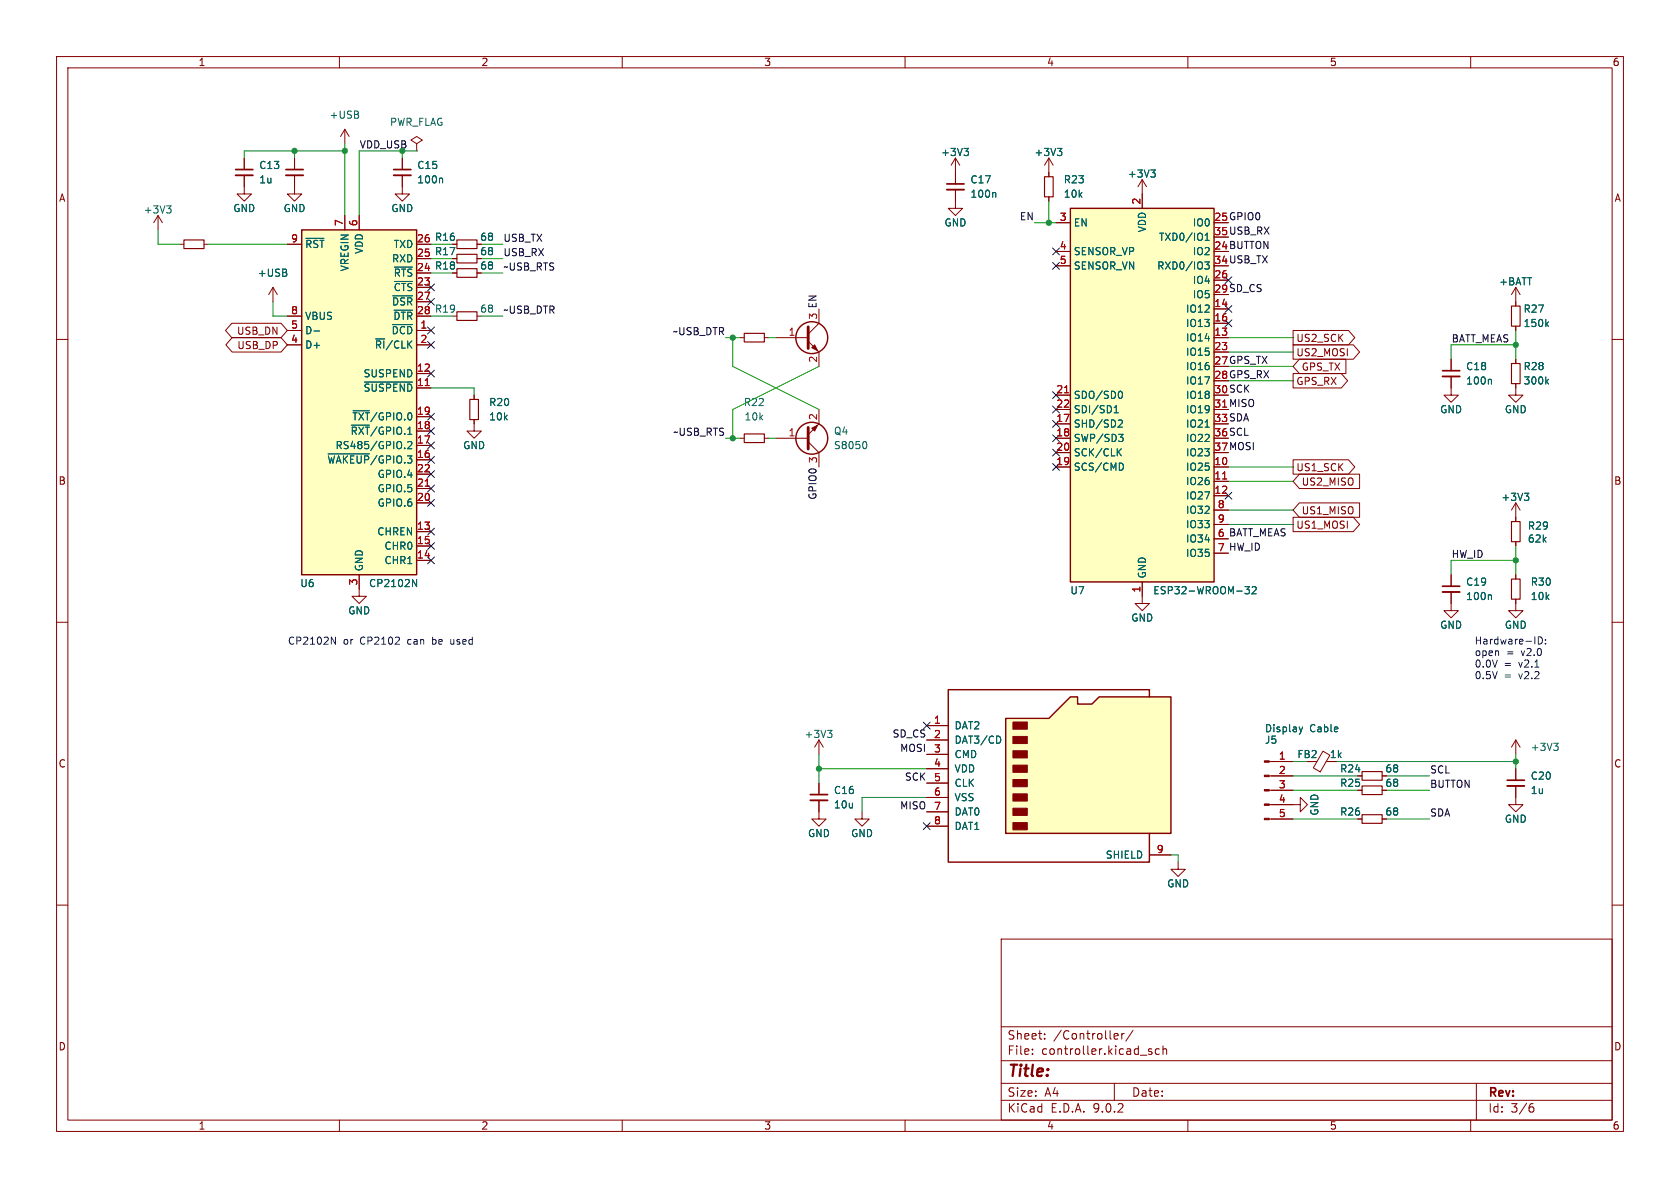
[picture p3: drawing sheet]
<svg xmlns="http://www.w3.org/2000/svg" width="297mm" height="210mm" viewBox="0 0 297 210" stroke-linecap="round" stroke-linejoin="round" font-family="sans-serif">
<g fill="none" stroke="#840000" stroke-width=".18">
<path d="M10 10h277v190h-277zM12 12h273v186h-273zM60 10v2M110 10v2M160 10v2M210 10v2M260 10v2M27.9 38.1l-.7 1.3M27.9 38.1l.8 1.3M27.9 38.1v2.5M168.9 33.5v3.3h1.3l-1.3 1.3-1.3-1.3h1.3M168.9 27.9v4.6"/>
<path d="M168.9 27.9l-.8 1.3M168.9 27.9l.8 1.3M185.4 30.5v.7M185.4 34.8v.8M201.9 31.8l-.7 1.2M201.9 31.8l.8 1.2M201.9 31.8v2.5M268 50.8v3.3M268 57.7v.7M268 50.8l-.8 1.3M268 50.8l.7 1.3M10 60h2"/>
<path d="M285 60h2M10 110h2M285 110h2M10 160h2M177 166h108v32h-108zM285 160h2M60 198v2M110 198v2M160 198v2M177 194.5h108M177 191.5h108M177 187.5h108"/>
<path d="M177 181.5h108M182.5 186.3v.1M182.5 185.5v.1M184.7 183.6v.1M184.7 182.8v.1M197 191.5v3M197.2 182.7l.4 .1 .1 .3-.7 .1M197.6 183.6l-.4 .1M198.3 182.7v1M198.7 182.7l-.2 .1-.2 .2M200.3 182.1l-1.3 2M203.1 185.8l.5 .2 .1 .2-.2 .2-.5-.1"/>
<path d="M203.1 185.5h.5M205 185.5l-.5-.1-.3 .3v.4l.2 .2h.6M205.6 185.5l.2-.1 .4 .1v.9M205.6 184.9v1.5M210 198v2M260 198v2M261 191.5v6.5M270.6 195.7h.4l.2 .3-.1 .5-.5 .1M271 195.1l-.4 .1"/>
</g>
<path d="M29.5 36.4h.7l-.4 .5M30 36.9l.2 .2v.3l-.2 .3M170.4 26.2h.8l-.4 .5M171 26.7l.2 .3v.3l-.2 .2M175.9 34l.1 .2v.7M203.4 30h.8l-.4 .5M204 30.5l.2 .3v.3l-.2 .2M273.4 57.2l.4 .5M273.8 56.9l-.5 .5" fill="none" stroke="#006464" stroke-width=".18"/>
<path d="M184.7 31.2h1.5v3.6h-1.5zM267.2 54.1h1.5v3.6h-1.5z" fill="none" stroke="#840000" stroke-width=".2"/>
<path d="M167.4 32.5h3" fill="none" stroke="#840000" stroke-width=".3"/>
<path d="M167.4 33.5h3" fill="none" stroke="#840000" stroke-width=".33"/>
<path d="M189.2 36.8h25.4v66.1h-25.4z" fill="#ffffc2"/>
<g fill="none" stroke="#840000" stroke-width=".25">
<path d="M189.2 36.8h25.4v66.1h-25.4z"/>
<circle cx="143.5" cy="59.7" r="2.82"/>
</g>
<g fill="none" stroke="#840000" stroke-width=".18">
<path d="M43.2 31v3.3h1.2l-1.2 1.3-1.3-1.3h1.3M43.2 27.9v2.1M52.1 31v3.3h1.2l-1.2 1.3-1.3-1.3h1.3M52.1 27.9v2.1M61 22.9l-.8 1.2M61 22.9l.7 1.2M61 22.9v2.5M71.1 31v3.3h1.3l-1.3 1.3-1.3-1.3h1.3M71.1 27.9v2.1M73.7 25.4l1-.6-1-.7-1.1 .7 1.1 .6v1.3M73.7 26.7h.1M186.7 39.4h2.5"/>
<path d="M201.9 34.3v2.5M31.7 43.2h.8M36.1 43.2h.7M48.3 50.8l-.8 1.3M48.3 50.8l.7 1.3M48.3 50.8v2.5M80 43.2h.8M80 45.7h.8M80 48.3h.8M80 55.9h.8M130.8 59.7h.8M135.1 59.7h.8"/>
<path d="M137.2 59.7h5.7M144.8 54.6v2.6l-1.9 1.9M186.7 44.5h2.5M186.7 47h2.5M214.6 49.5h2.6M214.6 54.6h2.6M214.6 57.2h2.6M214.6 59.7h2.6M83.8 74.2v2h1.3l-1.3 1.3-1.3-1.3h1.3M83.8 69.9v.7M130.8 77.5h.8M135.1 77.5h.8"/>
<path d="M142.9 60.3l1.9 1.9v2.6M186.7 69.9h2.5M186.7 72.4h2.5M186.7 74.9h2.5M186.7 77.5h2.5M214.6 62.2h2.6M268 63.5v.8M268 67.8v.8M186.7 80h2.5M186.7 82.6h2.5M214.6 82.6h2.6M214.6 85.1h2.6"/>
<path d="M214.6 87.6h2.6M214.6 90.2h2.6M214.6 92.7h2.6M214.6 95.3h2.6M214.6 97.8h2.6M201.9 102.9v2.5M144.8 143.5v1.3h1.2l-1.2 1.3-1.3-1.3h1.3"/>
</g>
<g fill="none" stroke="#006464" stroke-width=".18">
<path d="M63.3 20.4v.4M78.1 31.5l.1 .2v.6M50.6 48.3v.4M213 46.3h.8l-.4 .5 .3 .1v.5l-.2 .2-.4-.1M213.1 42.5h.7M213.1 41.6l.3-.4v1.3M197 73h.7M197 72.1l.3-.4v1.3M197.7 79.9l.5 .7M197.8 76.8h.7l-.4 .5 .4 .1v.4l-.2 .2h-.4M197.9 74.2l.4 .1 .1 .3-.8 .9h.8M198 69.2a.68 .68 0 0 1 .4 .6 .68 .68 0 0 1-.4 .6"/>
<path d="M198.2 79.3l-.7 .7M213.1 75.5h.7M273.4 67.4l.4 .5M273.8 67l-.5 .5M198.4 81.9l.2 .5-.2 .7M220.1 103.7h.8l-.4 .5 .3 .1v.6l-.2 .1-.5-.1M221.4 103.8l.4-.1 .3 .4-.8 .9h.8"/>
</g>
<path d="M188.2 69.4h.7M216.1 84.7h.8" fill="none" stroke="#a90000" stroke-width=".18"/>
<path d="M41.7 30h3M50.5 30h3.1M69.6 30h3" fill="none" stroke="#840000" stroke-width=".3"/>
<path d="M41.7 31h3M50.5 31h3.1M69.6 31h3" fill="none" stroke="#840000" stroke-width=".33"/>
<path d="M32.5 42.4h3.6v1.5h-3.6zM80.8 45h3.5v1.5h-3.5zM80.8 42.4h3.5v1.5h-3.5zM80.8 47.5h3.5v1.5h-3.5zM80.8 55.1h3.5v1.5h-3.5zM131.6 58.9h3.5v1.6h-3.5zM83.1 70.6h1.5v3.6h-1.5zM131.6 76.7h3.5v1.5h-3.5zM267.2 64.3h1.5v3.5h-1.5z" fill="none" stroke="#840000" stroke-width=".2"/>
<path d="M142.9 57.8v3.8" fill="none" stroke="#840000" stroke-width=".51"/>
<path d="M144 61l.5 1-1-.5z" fill="#840000" stroke="#840000" stroke-width=".18"/>
<path d="M53.3 40.6h20.4v61h-20.4z" fill="#ffffc2"/>
<path d="M53.3 40.6h20.4v61h-20.4z" fill="none" stroke="#840000" stroke-width=".25"/>
<g fill="none" stroke="#840000" stroke-width=".18">
<path d="M61 38.1v2.5M63.5 38.1v2.5M50.8 43.2h2.5M50.8 55.9h2.5M50.8 58.4h2.5M73.7 58.4h2.5M73.7 50.8h2.5M73.7 53.3h2.5M50.8 61h2.5M73.7 61h2.5M73.7 66h2.5M73.7 68.6h2.5"/>
<path d="M73.7 73.7h2.5M73.7 76.2h2.5M73.7 78.7h2.5M73.7 81.3h2.5M73.7 83.8h2.5M73.7 86.4h2.5M73.7 88.9h2.5M73.7 94h2.5M73.7 96.5h2.5M73.7 99.1h2.5M63.5 101.6v3.8h1.3l-1.3 1.3-1.3-1.3h1.3"/>
</g>
<g fill="none" stroke="#006464" stroke-width=".18">
<path d="M54.1 42.1h3.2M55.5 58.5h1M69.4 57.4h3.5M69.4 52.3h3.5M69.7 54.8h3.2M69.7 47.2h3.2M69.7 49.8h3.2M62.1 75.2h3.2M62.4 72.6h2.9M64.4 67.5h8.5M71.5 79.2v.1M72.1 78.2l.5-.2 .2 .4-.8 .9h.8"/>
<path d="M58 80.2h7.3M72.9 102.4l.7 1.3v-1.3"/>
</g>
<path d="M75.2 68.2h.7M75.2 85.9h.7" fill="none" stroke="#a90000" stroke-width=".18"/>
<path d="M177.8 127h7.6l3.8-3.8h1.3v1.3h2.5l1.3-1.3h12.7v24.1h-29.2z" fill="#ffffc2"/>
<g fill="none" stroke="#840000" stroke-width=".25">
<path d="M177.8 127h7.6l3.8-3.8h1.3v1.3h2.5l1.3-1.3h12.7v24.1h-29.2zM203.2 123.2v-1.3h-35.6v30.5h35.6v-5.1"/>
<circle cx="143.5" cy="77.5" r="2.82"/>
</g>
<g fill="#840000" stroke="#840000" stroke-width=".18">
<path d="M179.1 127.6h2.5v1.3h-2.5z"/>
<path d="M179.1 130.2h2.5v1.2h-2.5z"/>
<path d="M179.1 132.7h2.5v1.3h-2.5z"/>
<path d="M179.1 135.3h2.5v1.2h-2.5z"/>
<path d="M179.1 137.8h2.5v1.3h-2.5z"/>
<path d="M179.1 140.3h2.5v1.3h-2.5z"/>
<path d="M179.1 142.9h2.5v1.2h-2.5z"/>
<path d="M179.1 145.4h2.5v1.3h-2.5z"/>
<path d="M143.5 75.7l1-.5-.5 1z"/>
<path d="M223.5 134.5h.9v.2h-.9z"/>
<path d="M223.5 137h.9v.3h-.9z"/>
<path d="M223.5 139.6h.9v.2h-.9z"/>
<path d="M223.5 142.1h.9v.3h-.9z"/>
<path d="M223.5 144.7h.9v.2h-.9z"/>
</g>
<g fill="none" stroke="#840000" stroke-width=".18">
<path d="M43.2 27.9v2.1M43.2 31v2M52.1 27.9v2.1M52.1 31v2M61 38.1v2.5M63.5 38.1v2.5M71.1 27.9v2.1M71.1 31v2M168.9 30.5v2M168.9 33.5v2.1M185.4 27.9l-.7 1.3M185.4 27.9l.8 1.3"/>
<path d="M185.4 27.9v3.3M185.4 34.8v.8M186.7 39.4h2.5M201.9 34.3v2.5M41 57.1h8.7l1.1 1.3-1.1 1.3h-8.7l-1.1-1.3zM41 59.7h8.7l1.1 1.3-1.1 1.2h-8.7l-1.1-1.2zM50.8 43.2h2.5M50.8 55.9h2.5M50.8 58.4h2.5M73.7 58.4h2.5M73.7 50.8h2.5M73.7 53.3h2.5"/>
<path d="M80 43.2h.8M80 48.3h.8M80 45.7h.8M186.7 44.5h2.5M186.7 47h2.5M214.6 49.5h2.6M214.6 54.6h2.6M214.6 57.2h2.6M214.6 59.7h2.6M228.6 58.4h9.8l1.1 1.3-1.1 1.3h-9.8zM268 53.3v.8M268 57.7v.7"/>
<path d="M50.8 61h2.5M73.7 61h2.5M73.7 66h2.5M73.7 68.6h2.5M73.7 73.7h2.5M73.7 76.2h2.5M73.7 78.7h2.5M83.8 69.9v.7M83.8 74.2v.7M137.2 77.5h5.7M142.9 78.1l1.9 1.9v2.6M144.8 72.4v2.5l-1.9 1.9"/>
<path d="M186.7 77.5h2.5M186.7 69.9h2.5M186.7 72.4h2.5M186.7 74.9h2.5M214.6 62.2h2.6M228.6 61h10.6l1.2 1.2-1.2 1.3h-10.6zM228.6 66h8.5l1.1 1.3-1.1 1.3h-8.5zM229.7 63.5h8.2v2.5h-8.2l-1.1-1.2zM256.5 66.5v3.4h1.3l-1.3 1.2-1.2-1.2h1.2M256.5 63.5v2M268 67.8v2.1h1.2l-1.2 1.2-1.3-1.2h1.3M268 63.5v.8"/>
<path d="M73.7 81.3h2.5M73.7 83.8h2.5M73.7 86.4h2.5M73.7 88.9h2.5M73.7 94h2.5M73.7 96.5h2.5M73.7 99.1h2.5M186.7 80h2.5M186.7 82.6h2.5M214.6 82.6h2.6M214.6 85.1h2.6M214.6 87.6h2.6"/>
<path d="M214.6 90.2h2.6M214.6 92.7h2.6M214.6 95.3h2.6M214.6 97.8h2.6M228.6 91.4h10.6l1.2 1.3-1.2 1.3h-10.6zM228.6 81.3h9.8l1.1 1.3-1.1 1.2h-9.8zM229.7 88.9h10.7v2.5h-10.7l-1.1-1.2zM229.7 83.8h10.7v2.6h-10.7l-1.1-1.3zM268 88.9v3.3M268 95.8v.7M268 88.9l-.8 1.3M268 88.9l.7 1.3"/>
<path d="M63.5 101.6v2.5M201.9 102.9v3.8h1.3l-1.3 1.3-1.2-1.3h1.2M256.5 104.6v3.4h1.3l-1.3 1.2-1.2-1.2h1.2M256.5 101.6v2M268 105.9v2.1h1.2l-1.2 1.2-1.3-1.2h1.3M268 101.6v.8M144.8 130.8l-.8 1.3M144.8 130.8l.7 1.3M144.8 130.8v2.6M144.8 138.4v2.1M163.8 128.3h3.8M163.8 130.8h3.8"/>
<path d="M163.8 133.4h3.8M163.8 135.9h3.8M163.8 138.4h3.8M224.4 137.2h4.2M224.4 139.7h4.2M224.4 134.6h4.2M233.9 132.8l1.2 .7-1.7 2.9-1.2-.7zM234.5 134.6h.4M240 137.2h.8M240 139.7h.8M268 138.9v3.3h1.2l-1.2 1.3-1.3-1.3h1.3M268 130.8v2.6"/>
<path d="M268 135.9v2M268 130.8l-.8 1.3M268 130.8l.7 1.3M144.8 141.5v2M152.4 143.5v1.3h1.3l-1.3 1.3-1.3-1.3h1.3M163.8 141h3.8M163.8 143.5h3.8M163.8 146.1h3.8M203.2 151.1h3.8M208.3 152.4v1.3h1.2l-1.2 1.2-1.3-1.2h1.3M224.4 142.2h5.5v-1.2l1.2 1.2-1.2 1.3v-1.3M224.4 144.8h4.2"/>
<path d="M240 144.8h.8"/>
</g>
<g fill="none" stroke="#006464" stroke-width=".18">
<path d="M78.1 31.5l.1 .2v.6M170.4 26.2h.8l-.4 .5M171 26.7l.2 .3v.3l-.2 .2M175.9 34l.1 .2v.7M186.9 26.2h.8l-.4 .5M187.5 26.7l.2 .3v.3l-.2 .2M203.4 30h.8l-.4 .5M204 30.5l.2 .3v.3l-.2 .2M50.6 48.3v.4M54.1 42.1h3.2M55.5 58.5h1M69.4 57.4h3.5"/>
<path d="M69.4 52.3h3.5M69.7 54.8h3.2M69.7 47.2h3.2M69.7 49.8h3.2M213 46.3h.8l-.4 .5 .3 .1v.5l-.2 .2-.4-.1M213.1 42.5h.7M213.1 41.6l.3-.4v1.3M273.4 57.2l.4 .5M273.8 56.9l-.5 .5M62.1 75.2h3.2M62.4 72.6h2.9M64.4 67.5h8.5"/>
<path d="M71.5 79.2v.1M72.1 78.2l.5-.2 .2 .4-.8 .9h.8M152.9 78a.79 .79 0 0 1 0 1.3M197 73h.7M197 72.1l.3-.4v1.3M197.7 79.9l.5 .7M197.8 76.8h.7l-.4 .5 .4 .1v.4l-.2 .2h-.4M197.9 74.2l.4 .1 .1 .3-.8 .9h.8M198 69.2a.68 .68 0 0 1 .4 .6 .68 .68 0 0 1-.4 .6M198.2 79.3l-.7 .7M213.1 75.5h.7M263.5 67l.2 .2v.7"/>
<path d="M273.4 67.4l.4 .5M273.8 67l-.5 .5M58 80.2h7.3M198.4 81.9l.2 .5-.2 .7M269.5 87.2h.8l-.5 .5M270 87.7l.3 .2v.3l-.3 .3M72.9 102.4l.7 1.3v-1.3M220.1 103.7h.8l-.4 .5 .3 .1v.6l-.2 .1-.5-.1M221.4 103.8l.4-.1 .3 .4-.8 .9h.8M263.5 105.1l.2 .2v.7M146.3 129.1h.8l-.4 .5M146.8 129.6l.3 .2v.3l-.3 .3"/>
<path d="M176.7 130.2l.2 .5-.2 .6M229.7 128.5l.3 .9M230 129.4l-.1 .3M230.3 128.5l-.3 .9M274.7 131.4h.8l-.5 .5M275.2 131.9l.3 .2v.3l-.3 .3"/>
</g>
<path d="M255 65.5h3.1M255 103.6h3.1M266.4 137.9h3.1M143.3 140.5h3" fill="none" stroke="#840000" stroke-width=".3"/>
<path d="M255 66.5h3.1M255 104.6h3.1M266.4 138.9h3.1M143.3 141.5h3" fill="none" stroke="#840000" stroke-width=".33"/>
<path d="M142.9 75.6v3.8" fill="none" stroke="#840000" stroke-width=".51"/>
<path d="M267.2 92.2h1.5v3.6h-1.5zM267.2 102.4h1.5v3.5h-1.5zM240.8 136.4h3.5v1.5h-3.5zM240.8 138.9h3.5v1.6h-3.5zM240.8 144h3.5v1.5h-3.5z" fill="none" stroke="#840000" stroke-width=".2"/>
<g fill="none" stroke="#009600" stroke-width=".18">
<path d="M52.1 26.7v1.2M61 26.7h-17.8v1.2M61 25.4v12.7M71.1 26.7v1.2M73.7 26.7h-10.2v11.4M182.9 39.4h3.8M185.4 35.6v3.8M27.9 40.6v2.6h3.8M36.8 43.2h14M48.3 53.3v2.6h2.5M76.2 43.2h3.8M76.2 48.3h3.8"/>
<path d="M76.2 55.9h3.8M76.2 45.7h3.8M85.1 43.2h3.8M85.1 48.3h3.8M85.1 55.9h3.8M85.1 45.7h3.8M128.3 59.7h2.5M129.5 59.7v5.1l15.3 7.6M135.9 59.7h1.3M217.2 59.7h11.4M268 58.4v5.1M76.2 68.6h7.6v1.3"/>
<path d="M128.3 77.5h2.5M135.9 77.5h1.3M144.8 64.8l-15.3 7.6v5.1M217.2 62.2h11.4M217.2 64.8h11.4M217.2 67.3h11.4M268 61h-11.5v2.5M217.2 92.7h11.4M217.2 82.6h11.4M217.2 85.1h11.4M217.2 90.2h11.4M268 99.1h-11.5v2.5"/>
<path d="M268 96.5v5.1M144.8 133.4v5M144.8 135.9h19M228.6 139.7h11.4M228.6 137.2h11.4M228.6 134.6h2.5M236.2 134.6h31.8M245.1 139.7h7.6M245.1 137.2h7.6M268 133.4v2.5M163.8 141h-11.4v2.5M207 151.1h1.3v1.3"/>
<path d="M228.6 144.8h11.4M245.1 144.8h7.6"/>
</g>
<g fill="none" stroke="#000084" stroke-width=".18">
<path d="M75.6 52.7l1.2 1.2M75.6 57.8l1.2 1.2M75.6 50.2l1.2 1.2M76.8 52.7l-1.2 1.2M76.8 57.8l-1.2 1.2M76.8 50.2l-1.2 1.2M186.1 46.4l1.2 1.2M186.1 43.8l1.2 1.3M187.3 46.4l-1.2 1.2M187.3 43.8l-1.2 1.3M216.6 54l1.2 1.2M216.6 56.5l1.2 1.3"/>
<path d="M216.6 48.9l1.2 1.2M217.8 48.9l-1.2 1.2M217.8 54l-1.2 1.2M217.8 56.5l-1.2 1.3M75.6 73.1l1.2 1.2M75.6 60.4l1.2 1.2M75.6 65.4l1.2 1.2M75.6 75.6l1.2 1.2M75.6 78.1l1.2 1.2M76.8 73.1l-1.2 1.2M76.8 60.4l-1.2 1.2M76.8 65.4l-1.2 1.2"/>
<path d="M76.8 75.6l-1.2 1.2M76.8 78.1l-1.2 1.2M186.1 79.4l1.2 1.2M186.1 69.2l1.2 1.3M186.1 71.8l1.2 1.2M186.1 74.3l1.2 1.2M186.1 76.9l1.2 1.2M187.3 79.4l-1.2 1.2M187.3 69.2l-1.2 1.3M187.3 71.8l-1.2 1.2M187.3 74.3l-1.2 1.2M187.3 76.9l-1.2 1.2"/>
<path d="M75.6 83.2l1.2 1.2M75.6 85.8l1.2 1.2M75.6 88.3l1.2 1.2M75.6 93.4l1.2 1.2M75.6 95.9l1.2 1.2M75.6 98.5l1.2 1.2M75.6 80.7l1.2 1.2M76.8 83.2l-1.2 1.2M76.8 85.8l-1.2 1.2M76.8 88.3l-1.2 1.2M76.8 93.4l-1.2 1.2M76.8 95.9l-1.2 1.2"/>
<path d="M76.8 98.5l-1.2 1.2M76.8 80.7l-1.2 1.2M186.1 81.9l1.2 1.3M187.3 81.9l-1.2 1.3M216.6 87l1.2 1.2M217.8 87l-1.2 1.2M163.2 127.7l1.2 1.2M164.4 127.7l-1.2 1.2M163.2 145.4l1.2 1.3M164.4 145.4l-1.2 1.3"/>
</g>
<path d="M58.6 112.6l.7 1.3v-1.3M79.7 113v.7l.2 .2M272 112.6a.64 .64 0 0 1 .7 .6 .64 .64 0 0 1-.7 .6zM273.2 113.7v.1M273.2 113.1v.1" fill="none" stroke="#0000c2" stroke-width=".18"/>
<path d="M75.2 68.2h.7M188.2 69.4h.7M75.2 85.9h.7M216.1 84.7h.8" fill="none" stroke="#a90000" stroke-width=".18"/>
<g fill="#009600" stroke="#009600" stroke-width=".18">
<circle cx="268" cy="134.6" r=".46"/>
<circle cx="144.8" cy="135.9" r=".46"/>
<circle cx="129.5" cy="59.7" r=".46"/>
<circle cx="129.5" cy="77.5" r=".46"/>
<circle cx="52.1" cy="26.7" r=".46"/>
<circle cx="61" cy="26.7" r=".46"/>
<circle cx="185.4" cy="39.4" r=".46"/>
<circle cx="268" cy="61" r=".46"/>
<circle cx="268" cy="99.1" r=".46"/>
</g>
<text font-size="2.8" fill="#840000" x="178" y="190.9">Title:</text>
<g font-size="2.1" fill="#840000">
<text x="178" y="184">Sheet:</text>
<text x="186.2" y="184">/Controller/</text>
<text x="178" y="186.7">File:</text>
<text x="184.1" y="186.7">controller.kicad_sch</text>
<text x="178" y="196.9">KiCad</text>
<text x="178" y="194.1">Size:</text>
<text x="184.7" y="194.1">A4</text>
<text x="185.7" y="196.9">E.D.A.</text>
<text x="193.3" y="196.9">9.0.2</text>
<text x="200" y="194.1">Date:</text>
<text x="263" y="194.3">Rev:</text>
<text x="263" y="196.9">Id:</text>
<text x="267.1" y="196.9">3/6</text>
</g>
<g font-size="1.8" fill="#840000">
<text x="35" y="11.9">1</text>
<text x="85" y="11.9">2</text>
<text x="135" y="11.9">3</text>
<text x="185" y="11.9">4</text>
<text x="235" y="11.9">5</text>
<text x="285" y="11.9">6</text>
<text x="10.3" y="35.9">A</text>
<text x="285.3" y="35.9">A</text>
<text x="214.6" y="39.1">25 GPIO0</text>
<text x="214.6" y="41.7">35 USB_RX</text>
<text x="84.8" y="45.3">68</text>
<text x="84.8" y="42.8">68</text>
<text x="84.8" y="47.9">68</text>
<text x="214.6" y="44.2">24 BUTTON</text>
<text x="214.6" y="46.7">34 USB_TX</text>
<text x="214.6" y="51.8">29 SD_CS</text>
<text x="41.8" y="59.4">USB_DN</text>
<text x="73.6" y="55.6">28 R19</text>
<text x="41.9" y="61.9">USB_DP</text>
<text x="214.6" y="64.5">27 GPS_TX</text>
<text x="229.1" y="60.6">US2_SCK</text>
<text x="229.1" y="63.2">US2_MOSI</text>
<text x="230" y="65.7">GPS_TX</text>
<text x="214.6" y="67.1">28 GPS_RX</text>
<text x="214.6" y="69.6">30 SCK</text>
<text x="229.1" y="68.3">GPS_RX</text>
<text x="214.6" y="74.7">33 SDA</text>
<text x="214.6" y="77.2">36 SCL</text>
<text x="214.6" y="79.8">37 MOSI</text>
<text x="229.1" y="83.5">US1_SCK</text>
<text x="10.3" y="85.9">B</text>
<text x="230" y="86">US2_MISO</text>
<text x="285.3" y="85.9">B</text>
<text x="229.1" y="93.7">US1_MOSI</text>
<text x="230" y="91.1">US1_MISO</text>
<text x="10.3" y="135.9">C</text>
<text x="229.3" y="134.2">FB2</text>
<text x="235" y="134.2">1k</text>
<text x="244.8" y="136.8">68</text>
<text x="285.3" y="135.9">C</text>
<text x="244.8" y="139.3">68</text>
<text x="244.8" y="144.4">68</text>
<text x="10.3" y="185.9">D</text>
<text x="285.3" y="185.9">D</text>
<text x="35" y="199.9">1</text>
<text x="85" y="199.9">2</text>
<text x="135" y="199.9">3</text>
<text x="185" y="199.9">4</text>
<text x="235" y="199.9">5</text>
<text x="285" y="199.9">6</text>
</g>
<g font-size="1.8" fill="#006464">
<text x="58.2" y="21.2">+USB</text>
<text x="68.8" y="22.5">PWR_FLAG</text>
<text x="166.3" y="27.8">+3V3</text>
<text x="182.8" y="27.8">+3V3</text>
<text x="45.7" y="32.6">1u</text>
<text x="45.7" y="30.1">C13</text>
<text x="73.7" y="32.6">100n</text>
<text x="73.7" y="30.1">C15</text>
<text x="171.5" y="35.2">100n</text>
<text x="171.5" y="32.6">C17</text>
<text x="188" y="35.2">10k</text>
<text x="188" y="32.6">R23</text>
<text x="199.3" y="31.6">+3V3</text>
<text x="25.3" y="37.9">+3V3</text>
<text x="41.1" y="37.7">GND</text>
<text x="50" y="37.7">GND</text>
<text x="69.1" y="37.7">GND</text>
<text x="166.9" y="40.2">GND</text>
<text x="189.7" y="40.2">EN</text>
<text x="202.8" y="41.2" transform="rotate(-90 202.8 41.2)">VDD</text>
<text x="210.8" y="40.2">IO0</text>
<text x="53.8" y="44">~{RST}</text>
<text x="64.4" y="45" transform="rotate(-90 64.4 45)">VDD</text>
<text x="69.2" y="46.6">RXD</text>
<text x="69.5" y="44">TXD</text>
<text x="73.6" y="42.9">26 R16</text>
<text x="73.6" y="45.5">25 R17</text>
<text x="189.7" y="45.3">SENSOR_VP</text>
<text x="189.7" y="47.9">SENSOR_VN</text>
<text x="204.5" y="47.9">RXD0/IO3</text>
<text x="204.8" y="42.8">TXD0/IO1</text>
<text x="210.8" y="45.3">IO2</text>
<text x="45.5" y="49.1">+USB</text>
<text x="61.8" y="48.1" transform="rotate(-90 61.8 48.1)">VREGIN</text>
<text x="69.5" y="49.1">~{RTS}</text>
<text x="69.5" y="51.7">~{CTS}</text>
<text x="73.6" y="48">24 R18</text>
<text x="210.8" y="50.4">IO4</text>
<text x="210.8" y="52.9">IO5</text>
<text x="264.9" y="50.6">+BATT</text>
<text x="53.8" y="56.7">VBUS</text>
<text x="53.8" y="59.3">D-</text>
<text x="69.1" y="59.3">~{DCD}</text>
<text x="69.2" y="54.2">~{DSR}</text>
<text x="69.4" y="56.7">~{DTR}</text>
<text x="84.8" y="55.5">68</text>
<text x="209.6" y="55.5">IO12</text>
<text x="209.6" y="58">IO13</text>
<text x="269.2" y="55.5">R27</text>
<text x="269.2" y="58">150k</text>
<text x="53.8" y="61.8">D+</text>
<text x="66.2" y="61.8">~{RI}/CLK</text>
<text x="209.6" y="60.6">IO14</text>
<text x="209.6" y="63.1">IO15</text>
<text x="209.6" y="65.6">IO16</text>
<text x="259.1" y="65.6">C18</text>
<text x="269.2" y="65.6">R28</text>
<text x="64.2" y="66.9">SUSPEND</text>
<text x="64.2" y="69.4">~{SUSPEND}</text>
<text x="86.4" y="72">R20</text>
<text x="131.4" y="72">R22</text>
<text x="189.7" y="70.7">SDO/SD0</text>
<text x="209.6" y="68.2">IO17</text>
<text x="209.6" y="70.7">IO18</text>
<text x="259.1" y="68.2">100n</text>
<text x="269.2" y="68.2">300k</text>
<text x="61.9" y="77.1">~{RXT}/GPIO.1</text>
<text x="62.2" y="74.5">~{TXT}/GPIO.0</text>
<text x="86.4" y="74.5">10k</text>
<text x="131.5" y="74.5">10k</text>
<text x="147.3" y="77.1">Q4</text>
<text x="189.7" y="73.3">SDI/SD1</text>
<text x="189.7" y="75.8">SHD/SD2</text>
<text x="209.6" y="73.3">IO19</text>
<text x="209.6" y="75.8">IO21</text>
<text x="254.5" y="73.3">GND</text>
<text x="265.9" y="73.3">GND</text>
<text x="57.8" y="82.1">~{WAKEUP}/GPIO.3</text>
<text x="59.2" y="79.6">RS485/GPIO.2</text>
<text x="81.8" y="79.6">GND</text>
<text x="147.3" y="79.6">S8050</text>
<text x="189.7" y="78.3">SWP/SD3</text>
<text x="189.7" y="80.9">SCK/CLK</text>
<text x="189.7" y="83.4">SCS/CMD</text>
<text x="209.6" y="78.3">IO22</text>
<text x="209.6" y="80.9">IO23</text>
<text x="209.6" y="83.4">IO25</text>
<text x="66.7" y="84.7">GPIO.4</text>
<text x="66.7" y="87.2">GPIO.5</text>
<text x="66.7" y="89.8">GPIO.6</text>
<text x="209.6" y="86">IO26</text>
<text x="209.6" y="88.5">IO27</text>
<text x="265.3" y="88.7">+3V3</text>
<text x="66.6" y="94.8">CHREN</text>
<text x="209.6" y="91">IO32</text>
<text x="209.6" y="93.6">IO33</text>
<text x="270" y="93.8">R29</text>
<text x="64.4" y="101.1" transform="rotate(-90 64.4 101.1)">GND</text>
<text x="67.9" y="97.4">CHR0</text>
<text x="67.9" y="99.9">CHR1</text>
<text x="209.6" y="96.1">IO34</text>
<text x="209.6" y="98.7">IO35</text>
<text x="270" y="96.1">62k</text>
<text x="53" y="104">U6</text>
<text x="65.1" y="104">CP2102N</text>
<text x="189.1" y="105.3">U7</text>
<text x="202.8" y="102.4" transform="rotate(-90 202.8 102.4)">GND</text>
<text x="203.8" y="105.3">ESP32-WROOM-32</text>
<text x="259.1" y="106.3">100n</text>
<text x="259.1" y="103.7">C19</text>
<text x="270.5" y="106.3">10k</text>
<text x="270.5" y="103.7">R30</text>
<text x="61.5" y="108.8">GND</text>
<text x="199.9" y="110.1">GND</text>
<text x="254.5" y="111.4">GND</text>
<text x="265.9" y="111.4">GND</text>
<text x="142.1" y="130.7">+3V3</text>
<text x="168.7" y="129.1">DAT2</text>
<text x="168.7" y="131.7">DAT3/CD</text>
<text x="223.5" y="131.7">J5</text>
<text x="223.5" y="129.6">Display</text>
<text x="231.5" y="129.6">Cable</text>
<text x="168.7" y="134.2">CMD</text>
<text x="168.7" y="136.8">VDD</text>
<text x="236.8" y="136.8">R24</text>
<text x="270.5" y="132.9">+3V3</text>
<text x="147.3" y="140.6">C16</text>
<text x="147.3" y="143.1">10u</text>
<text x="168.7" y="139.3">CLK</text>
<text x="168.7" y="141.8">VSS</text>
<text x="236.8" y="139.3">R25</text>
<text x="270.5" y="140.6">1u</text>
<text x="270.5" y="138">C20</text>
<text x="142.7" y="148.2">GND</text>
<text x="150.4" y="148.2">GND</text>
<text x="168.7" y="144.4">DAT0</text>
<text x="168.7" y="146.9">DAT1</text>
<text x="233.3" y="144.3" transform="rotate(-90 233.3 144.3)">GND</text>
<text x="236.8" y="144.4">R26</text>
<text x="265.9" y="145.6">GND</text>
<text x="195.4" y="152">SHIELD</text>
<text x="206.2" y="157.1">GND</text>
</g>
<text font-size="1.8" fill="#009600" x="63.5" y="26.3">VDD_USB</text>
<g font-size="1.8" fill="#a90000">
<text x="60.7" y="40.1" transform="rotate(-90 60.7 40.1)">7</text>
<text x="63.2" y="40.1" transform="rotate(-90 63.2 40.1)">6</text>
<text x="187.3" y="39.1">3</text>
<text x="201.7" y="36.3" transform="rotate(-90 201.7 36.3)">2</text>
<text x="214.6" y="39.1">25</text>
<text x="214.6" y="41.7">35</text>
<text x="51.4" y="42.9">9</text>
<text x="187.3" y="44.2">4</text>
<text x="187.3" y="46.7">5</text>
<text x="214.6" y="44.2">24</text>
<text x="214.6" y="46.7">34</text>
<text x="73.6" y="50.5">23</text>
<text x="73.6" y="53.1">27</text>
<text x="214.6" y="49.3">26</text>
<text x="214.6" y="51.8">29</text>
<text x="51.4" y="55.6">8</text>
<text x="51.4" y="58.2">5</text>
<text x="73.6" y="55.6">28</text>
<text x="74.2" y="58.2">1</text>
<text x="139.3" y="59.4">1</text>
<text x="214.6" y="54.4">14</text>
<text x="214.6" y="56.9">16</text>
<text x="214.6" y="59.4">13</text>
<text x="51.4" y="60.7">4</text>
<text x="73.6" y="65.8">12</text>
<text x="74.2" y="60.7">2</text>
<text x="144.5" y="64.2" transform="rotate(-90 144.5 64.2)">2</text>
<text x="214.6" y="62">23</text>
<text x="214.6" y="64.5">27</text>
<text x="73.6" y="68.3">11</text>
<text x="186.6" y="69.6">21</text>
<text x="214.6" y="67.1">28</text>
<text x="214.6" y="69.6">30</text>
<text x="73.6" y="73.4">19</text>
<text x="73.6" y="75.9">18</text>
<text x="139.3" y="77.2">1</text>
<text x="144.5" y="74.4" transform="rotate(-90 144.5 74.4)">2</text>
<text x="186.6" y="72.1">22</text>
<text x="186.6" y="74.7">17</text>
<text x="186.6" y="77.2">18</text>
<text x="214.6" y="72.1">31 MISO</text>
<text x="214.6" y="72.1">31</text>
<text x="214.6" y="74.7">33</text>
<text x="214.6" y="77.2">36</text>
<text x="73.6" y="78.5">17</text>
<text x="73.6" y="81">16</text>
<text x="73.6" y="83.6">22</text>
<text x="144.5" y="82" transform="rotate(-90 144.5 82)">3</text>
<text x="186.6" y="79.8">20</text>
<text x="186.6" y="82.3">19</text>
<text x="214.6" y="82.3">10</text>
<text x="214.6" y="79.8">37</text>
<text x="73.6" y="86.1">21</text>
<text x="73.6" y="88.6">20</text>
<text x="214.6" y="84.8">11</text>
<text x="214.6" y="87.4">12</text>
<text x="215.2" y="89.9">8</text>
<text x="73.6" y="93.7">13</text>
<text x="215.2" y="92.5">9</text>
<text x="215.2" y="95">6</text>
<text x="73.6" y="96.3">15</text>
<text x="73.6" y="98.8">14</text>
<text x="215.2" y="97.5">7</text>
<text x="63.2" y="103.6" transform="rotate(-90 63.2 103.6)">3</text>
<text x="201.7" y="104.8" transform="rotate(-90 201.7 104.8)">1</text>
<text x="165" y="128">1</text>
<text x="165" y="130.6">2</text>
<text x="165" y="133.1">3</text>
<text x="165" y="135.6">4</text>
<text x="226" y="134.4">1</text>
<text x="226" y="136.9">2</text>
<text x="165" y="138.2">5</text>
<text x="165" y="140.7">6</text>
<text x="165" y="143.3">7</text>
<text x="226" y="139.4">3</text>
<text x="226" y="142">4</text>
<text x="165" y="145.8">8</text>
<text x="226" y="144.5">5</text>
<text x="204.4" y="150.9">9</text>
</g>
<g font-size="1.8" fill="#0f0f0f">
<text x="180.2" y="39">EN</text>
<text x="88.9" y="45.4">USB_RX</text>
<text x="88.9" y="47.9">~USB_RTS</text>
<text x="88.9" y="42.8">USB_TX</text>
<text x="88.9" y="55.5">~USB_DTR</text>
<text x="118.9" y="59.3">~USB_DTR</text>
<text x="144.5" y="56.6" transform="rotate(-90 144.5 56.6)">3 EN</text>
<text x="256.5" y="60.6">BATT_MEAS</text>
<text x="118.9" y="77.1">~USB_RTS</text>
<text x="144.4" y="88.4" transform="rotate(-90 144.4 88.4)">GPIO0</text>
<text x="215.2" y="95">6 BATT_MEAS</text>
<text x="215.2" y="97.5">7 HW_ID</text>
<text x="256.5" y="98.7">HW_ID</text>
<text x="157.7" y="130.5">SD_CS</text>
<text x="159" y="133">MOSI</text>
<text x="252.7" y="136.8">SCL</text>
<text x="159" y="143.2">MISO</text>
<text x="159.9" y="138.1">SCK</text>
<text x="252.7" y="139.4">BUTTON</text>
<text x="252.7" y="144.4">SDA</text>
</g>
<g font-size="1.8" fill="#0000c2">
<text x="50.8" y="114.1">CP2102N</text>
<text x="60.7" y="114.1">or</text>
<text x="63.8" y="114.1">CP2102</text>
<text x="72.3" y="114.1">can</text>
<text x="76.9" y="114.1">be</text>
<text x="80.3" y="114.1">used</text>
<text x="260.6" y="114">Hardware-ID:</text>
<text x="260.6" y="116.1">open</text>
<text x="260.6" y="118.1">0.0V</text>
<text x="265.9" y="118.1">=</text>
<text x="266.3" y="116.1">=</text>
<text x="268.6" y="118.1">v2.1</text>
<text x="269.1" y="116.1">v2.0</text>
<text x="260.6" y="120.1">0.5V</text>
<text x="265.9" y="120.1">=</text>
<text x="268.6" y="120.1">v2.2</text>
</g>
</svg>
